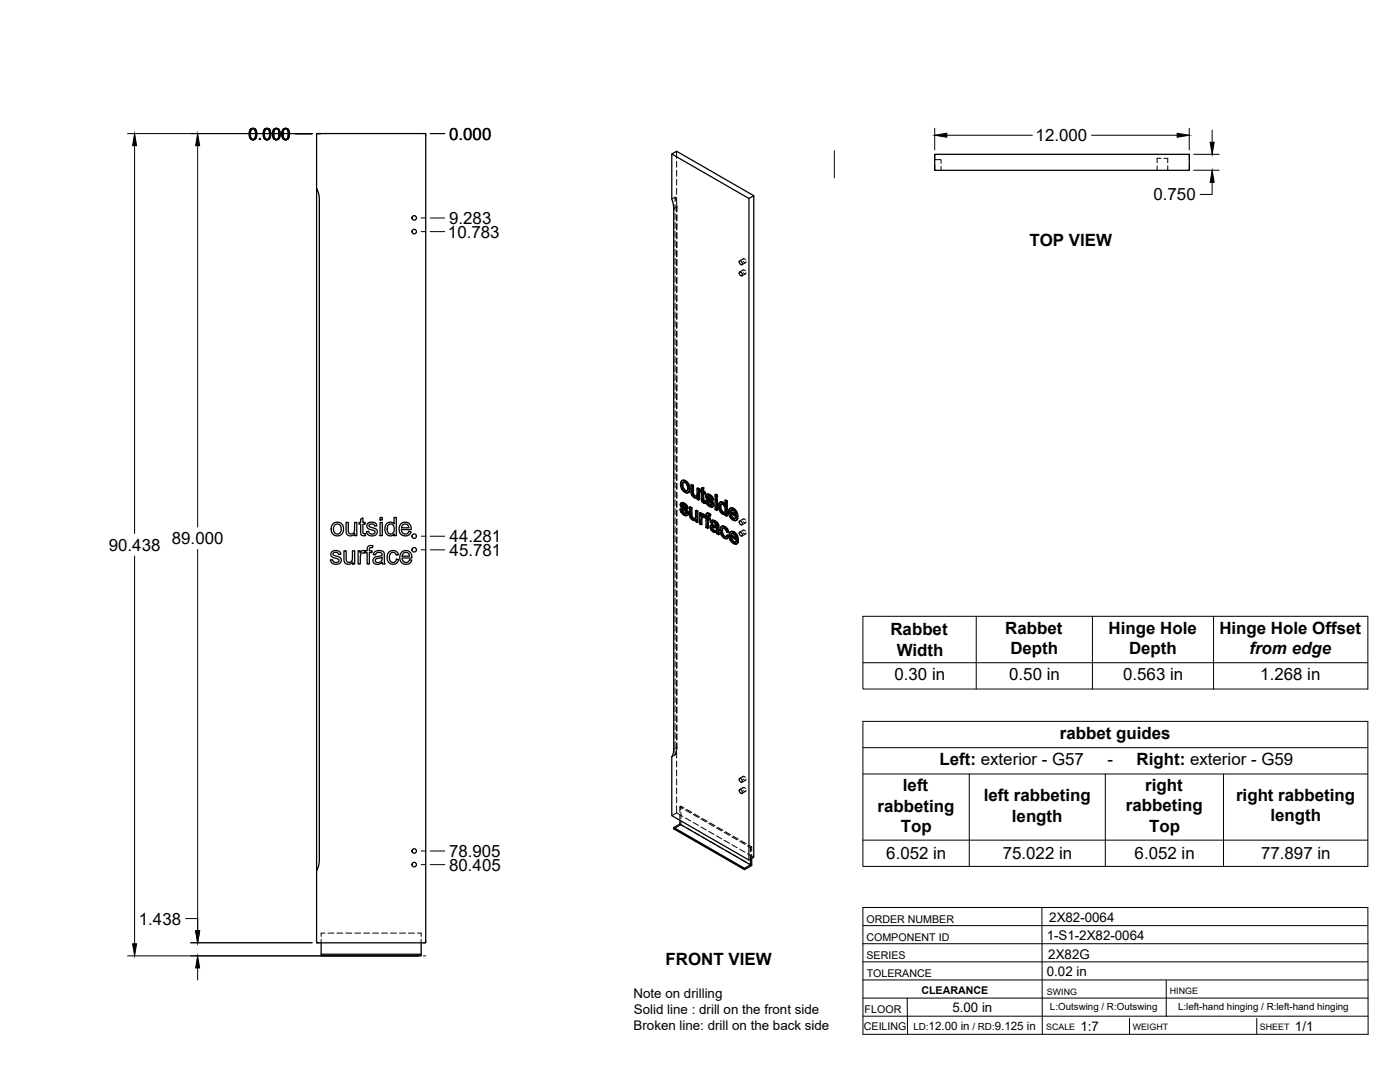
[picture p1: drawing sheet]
<svg xmlns="http://www.w3.org/2000/svg" width="559mm" height="432mm" viewBox="0 0 559 432" stroke-linecap="round" stroke-linejoin="round" font-family="sans-serif">
<!-- layer: Visible -->
<g fill="none" stroke="#000" stroke-width=".51">
<path d="M126.4 75.2l.7 1.6 .4 2.6v264l-.4 2.5-.7 1.6v-294.2h43.5v323h-43.5v-28.8M268.1 61.5l30.8 17.7v264l-30.8-17.7v-23.5l.6-1.3 .2-1.6v-215.9l-.8-3.8v-17.9l2-1.1 30.8 17.7M298.9 79.2l2-1.1v264l-2 1.1M373.1 61.6h101.6v6.4h-101.6zM295.2 108.5a.93 .93 0 0 1 1 .6 .93 .93 0 0 1-.3 1l-.8-.8zM295.2 104.1a.93 .93 0 0 1 1 .5 .93 .93 0 0 1-.3 1.1l-.8-.9zM272.2 191.8l.6-.2 .9 .2zM272.2 191.8l-.4 .5-.2 1 .5 1.9 1.5 1.4 .7 .1 .6-.3M272.3 193.6l.3 1.4M272.6 195l.3-.1 .8 .8-.4 .2zM272.8 192.5l-.2 .9M272.9 194.9l-.3-1.5-.3 .2v-.3l.2-.7 .5-.1 .9 .6 .5 1.3-.2 1.4-.9 .1"/>
<path d="M273.3 192l1.1 1a1.88 1.88 0 0 1 1 2M273.7 195.7l.5 .2M273.7 191.8l1.2 1.3M274.6 193.3l.5 1.9 .3-.2-.2 1.2M275.1 195.2l-.2 1.2 .3-.2-.6 .5M275.8 193.5l.7 .4 .3-.2v3.2M276.5 193.9v3.1l.3-.1 .3 .6M276.5 197.1l.2 .6 .4-.2 .4 .4M276.7 197.7l.5 .4h.9M276.8 193.7l-.7-.4-.3 .2v3.1l.3 1.1 .8 .8a.97 .97 0 0 0 1.4 .1v.6l.5 .4M277.2 198.1l.5 .1M278 198.1l-.3 .1"/>
<path d="M278.2 194.9l.6 .4 .4-.2v4.3l-.4 .2v-4.3M278.3 198.6l-.3 .2M279.2 195.1l-.7-.4-.3 .2v2.7l-.5 .6M279.9 195.5l-.4 .1v.6l.4 .3 .1 3.3 .9 1h.7l-.1-.7h-.6M279.9 194.8l1-.2v1.5M280.6 194.8v1.5l.3-.2 .6 .3M280.6 196.3l.6 .3 .3-.2v.6l-.3 .2v-.6M280.6 199.7l.6 .2M280.7 200l.8 .1M280.9 194.6l-1 .2v1.1l-.4-.3M280.9 197v2.6M281.2 197.2l-.6-.4v2.8l.4 .2"/>
<path d="M281.6 199.8l.6 .3M282.1 197.3l.7-.1 .6 .2M282.3 198.3l.6 .4M282.4 198.6l.2 .3 .3-.2 1.5 1.4M282.4 197.1l-.5 .3M282.5 197.4h.9l.7 .6M282.5 199.9l-.9-.1 .8 1.7 1.1 .8 1-.1M282.6 198.9l1.5 1.4 .3-.2 .4 .6M282.6 198v.1M282.7 198.4l-.4-.3 1 .3 .6 1 .6 .2M282.8 197.2l-.9 .2-.2 .9 .4 .9 1.8 1.8-.1 .7M283 197.6l.8 .6 .3-.2 .5 .6"/>
<path d="M283.8 198.2l.5 .6 .3-.2 .2 .9-.3 .1-.2-.8M285.4 199l.3-.1 .7 .3-.4 .2zM285.4 197.4l.3-.2 .7 .4-.4 .2zM285.4 199v4.3l.6 .4M285.4 197.4v.8l.6 .4M286.4 199.2v4.3l-.4 .2v-4.3M286.4 197.6v.8l-.4 .2v-.8M289.4 199.7l.6 .3 .3-.1v5.9l-.3 .2v-6M290.3 199.9l-.6-.4-.3 .2v2.1l-.5-.7M133 209l1.4-.6 1.8 .5 .8 1.3-.1 2.1-1 1.3-1.9 .2-1.1-.6-.7-1.8a2.86 2.86 0 0 1 .8-2.4zM133.5 209.6l1.3-.5 1.2 .9 .1 1.8-.8 1.2h-1.3l-.6-.6-.3-1.7zM137.3 219.8h.9v3.8a1.33 1.33 0 0 0 1.7 .7 1.33 1.33 0 0 0 .8-1.7v-2.8h.9v5.3h-.8v-.8a1.87 1.87 0 0 1-2.3 .9 1.87 1.87 0 0 1-1.2-2.1z"/>
<path d="M138.1 208.5h.9l.1 3.8a1.32 1.32 0 0 0 1.7 .7 1.32 1.32 0 0 0 .7-1.7v-2.8h.9v5.3h-.8v-.8a1.87 1.87 0 0 1-2.2 .8 1.87 1.87 0 0 1-1.3-2zM142.9 219.8h.8v.8a1.27 1.27 0 0 1 2.1-.6l.7-.2 .1-.9a1.5 1.5 0 0 1 2.2-1.1l-.1 .8a.82 .82 0 0 0-.9-.1 .82 .82 0 0 0-.4 .8v.5h1.1v.7h-1.1v4.6h-.9v-4.6h-.7v-.4l-.3 .7-.9-.2-.5 .5-.3 4h-.9zM144 207.2l.8-.5v1.8h1v.7h-1v3.3l.3 .4 .7 .1 .1 .7h-1.3l-.5-.4-.1-4.1h-.7v-.7h.7zM146.7 209l1.4-.6a1.81 1.81 0 0 1 2.3 1.4l-.8 .2a1.19 1.19 0 0 0-1.2-.9 1.19 1.19 0 0 0-1.1 .8l.5 .5 2 .6a1.64 1.64 0 0 1 .6 2.1 1.64 1.64 0 0 1-2.1 .8l-1.4-.5-.6-1.2 .9-.2 .2 .7 .6 .4 1.4-.2a.83 .83 0 0 0 .2-1.1 .83 .83 0 0 0-1.1-.3l-1-.3a1.38 1.38 0 0 1-.8-2.2zM151.7 208.5h.9v5.3h-.9zM151.7 206.5h.9v1h-.9zM154.2 209.1l1.2-.7a1.81 1.81 0 0 1 1.9 .7v-2.6h.9v7.3h-.8v-.7a2.16 2.16 0 0 1-2.7 .5 2.16 2.16 0 0 1-1.1-2.5zM154.9 209.6l.5-.4 .8-.1 1 .9 .1 1.8-.8 1.2h-1l-.8-.8-.2-1.5zM160 209.1l1-.6h1.5l1 .6 .6 1.2v1h-3.9l.3 1.1 .7 .6a1.44 1.44 0 0 0 2-.9l.9 .1-.4 .8-1.1 .8h-1.6l-1-.6-.5-.8-.2-1.2 .1-1.1zM160.7 209.5l.6-.3h1.1l.5 .5 .3 .9h-2.9zM271.4 203.2l.6 .3M271.9 200.7l.7-.1 .6 .2"/>
<path d="M272 203.5l.4-.2 .2 .9-.3 .1zM272.1 201.7l.1 .3 .3-.2 .3 .3M272.2 202l.2 .3 .4-.2 1.4 1.4M272.2 200.6l-.4 .2M272.3 204.3l.7 .6h.8M272.3 200.8h.9l.8 .6M272.4 203.3l-1-.1 .7 1.6 1.3 .9 .9-.1M272.4 202.3l1.5 1.4 .3-.2 .5 .7M272.5 201.4l-.1 .1M272.5 201.8l-.3-.3 1 .3 .5 1 .6 .3M272.6 204.2l.7 .6M272.6 200.6l-.9 .3-.2 .7 .4 .9 1.9 1.9-.2 .7"/>
<path d="M272.9 201l.7 .6 .4-.2 .4 .7M273 204.9l.6 .2M273.6 201.6l.5 .6 .3-.1 .3 .8-.4 .2-.2-.9M273.7 205.1h-.1M273.9 203.7l.4 .6 .4-.1 .1 .7M274.3 204.3l.2 .7 .3-.1-.2 .5M274.5 205l-.2 .6 .3-.2-.5 .4M275.2 202.4l.6 .4 .4-.2v3.2M275.8 202.8l.1 3.2 .3-.2 .3 .6M275.9 206l.2 .6 .4-.2 .4 .4M276.1 206.6l.5 .4h.9l-.3 .2M276.2 202.6l-.7-.4-.3 .2v3.1l.3 1.1 .8 .8a.95 .95 0 0 0 1.4 .1"/>
<path d="M276.6 207l.6 .2M277.6 203.8l.6 .4 .4-.2v4.3l-.4 .2v-4.3M277.7 207.5v.7l.5 .3M277.7 207.5l-.2 .2M278.6 204l-.7-.4-.3 .2v2.8l-.4 .6M279.2 204.7l.6 .4 .3-.2v.5l.4-.2M279.8 205.1v.6l.7-.5 .4 .1M280 206.4l.2 2.8-.4 .2v-2.2M280.1 204.9l-.6-.3-.3 .1v4.3l.6 .4M280.2 205.3h.7l.6 .4M280.3 206.1v.1M280.6 205.4l.6 .5"/>
<path d="M281 206.6l-.8-.5-.2 .3 .3-.2-.1 .8M281.2 206.4l.6 .4v3.7l.6 .4M281.2 206.4v-.3l-.2 .5M281.2 200.3l.1 .7M281.2 206.5l-.2 .1M282.2 204.9h.9l.6 .4M282.2 200.1l.3-.2 .3 .8-.3 .2zM282.4 206.6l.7 .4 .3-.2v.6l-.3 .1v-.5M282.5 204.7l-.5 .2M282.5 200.9l.6 .6h.9M282.7 207.3v3.4l-.3 .2v-3.8l.7 .4M282.7 205.7v.7"/>
<path d="M282.8 205.1l.6 .4 .3-.2-.4 .8 .1-.6M282.8 200.7l.7 .7M283.1 204.9l-.6-.2-.5 .2-.2 1.3-.6-.3 .6-.1M283.1 201.5l.7 .2M283.3 206.1a.46 .46 0 0 0-.5-.5 .46 .46 0 0 0-.4 .6v.4l.3-.2 .7 .4M283.8 209.6l.8-.2 1.4 .5M283.8 201.7h.1M284.1 210.7l.1 .6 .4-.2 .5 .5M284.1 200.3l.4 .6 .3-.2 .2 .8M284.1 210.4v.3l.3-.2 .2 .6M284.2 209.4l-.5 .2M284.2 211.3l.6 .5h1h-1"/>
<path d="M284.3 210.3l-.2 .1M284.3 207.7l.9 .4 .3-.2 .8 .6M284.4 210.3l.8 .3a.71 .71 0 0 1 .8 .6 .71 .71 0 0 1-.5 .8M284.4 210.3l-.3 .1M284.4 210.3v.2M284.5 200.9l.1 .7 .4-.1-.2 .5M284.5 208.4l-.4 .5 .6-.5 1.2 1a.43 .43 0 0 1 .1 .6 .43 .43 0 0 1-.7 0l-1-.4M284.6 209.4l-1 .3-.2 1.1 .7 1.1 1.1 .6a.62 .62 0 0 1 1 .5l.6 .4M284.6 201.6l-.1 .6 .3-.2-.5 .4M284.6 207.6l-.8 .2M285.2 208.1l.7 .5 .4-.1 .4 .5M285.5 207.9l-.9-.3-.8 .3-.3 .5 .6 .5"/>
<path d="M285.9 208.6l.5 .6 .3-.2 .2 .7M286.4 209.2l.2 .6 .3-.1 .1 2.9M286.6 209.8v2.9l.4-.1 .1 .6-.3 .2-.1-.6M287.4 202.4l.3 1.4M287.5 200.4h1.1l.7 .6M287.7 201.3h.7l.7 .8 .3 1.1-.3 1.4M287.7 201.3l-.3 1.1 .3-.2 .3 1.4M287.7 203.8l.3-.2 .8 .8-.4 .2zM287.8 201.2l-.1 .1M287.8 200.3l-.5 .2M288 201.1l-.3 1.1M288.1 212v.1a1.2 1.2 0 0 0 .8 1.4l.5 .5"/>
<path d="M288.2 210.1l.9 .2 .3-.2 1 1M288.3 213.4l.8 .8h.8M288.3 200.6l.6 .5h.5M288.4 204.6h.7M288.5 209.9l-.6 .3M288.6 210.8l-.2 1M288.6 200.4l-.7-.2-.8 .5-.3 .8 .1 1.4 1 1.9 .9 .5 .6-.2v.5l.6 .4M288.8 204.4l.4 .1M289.1 210.3l.8 .6a1.43 1.43 0 0 1 1 1.5l-.3 .1-.5-1.3M289.4 210.1l-.9-.2-.7 .3-.3 .7-.1 1.4 1.1 2.1 .9 .5 .7 .1M289.4 205.1l-.2 .2M290 213.7l.6 .4"/>
<path d="M290.6 212.5l-.6-.2-.7-1.3-.9-.2-.3 1.2 .3-.2 .2 1.4M290.6 214.1l.4-.1-.3 .6-.6 .4zM291 214l-.7-.5-.6 .8-.6-.1M291.3 202.9h.9a2.01 2.01 0 0 1 1.8 1.2M291.4 212.3l.9-.1a1.99 1.99 0 0 1 1.9 1.3M291.5 204.3l2 1.2-.3-1.1-.9-.9-.6 .1-.2 .7 .3-.2 1.7 1M291.7 213.6l2 1.2-.4-1.3-.9-.6h-.4l-.3 .7 .3-.2 1.7 1M291.8 206.1l.7 .8h.9M291.8 205l.3 .9M292 203.5l-.2 .6M292 214.4l.3 .9M292 215.5l.7 .8h.9"/>
<path d="M292.2 212.9l-.2 .5M292.5 203l1.2 1.3 .3-.2 .5 2M292.5 206.9l.6 .2M292.7 212.4l1 1a1.97 1.97 0 0 1 1 2M292.7 216.3l.6 .2M292.8 202.8l-.8-.2-1.1 .7-.1 1 .2 1.4 .7 1.1 1.3 1h.7l.8-.9M293 212.2l-.8-.2-.9 .5-.3 1.2 .2 1.3 .8 1.3 1.2 .8h.8l.7-.8M293.3 207l-.2 .1M293.5 216.4l-.2 .1M293.5 206.6l.7 .5M293.7 204.3l.5 1.9 .3-.1-.3 .1M293.7 216l.7 .5"/>
<path d="M293.9 213.7l.5 1.9 .3-.2-.3 .2M294.2 206.4l-2.8-1.6 .4 1.3 .3-.2 .8 .9M294.4 215.8l-2.8-1.6 .4 1.3 .3-.2 .8 .8M294.5 206.9l-.7 .8M294.5 206.9l-.6-.5-.8 .7M294.7 216.3l-.7 .8M294.7 216.3l-.7-.5-.7 .7M295.2 207.9a.93 .93 0 0 1 1 .6 .93 .93 0 0 1-.3 1l-.8-.9zM295.2 212.4a.93 .93 0 0 1 1 .5 .93 .93 0 0 1-.3 1.1l-.8-.9zM132.5 220.2l1.3-.5a1.81 1.81 0 0 1 2.3 1.5l-.9 .1a1.19 1.19 0 0 0-1.1-.9 1.19 1.19 0 0 0-1.2 .8l3.1 1.5a1.91 1.91 0 0 1-.5 2.2 1.91 1.91 0 0 1-2.3 .2l-1-.7-.3-.9 .9-.1 .2 .6 .6 .4 1.4-.2a.75 .75 0 0 0 .3-.9 .75 .75 0 0 0-.9-.4l-1.3-.4a1.36 1.36 0 0 1-1-.9 1.36 1.36 0 0 1 .4-1.4zM149.4 220.4l1.7-.7 1.3 .1 .7 .5 .6 4.8h-.9l-.2-.7-1.2 .7h-1.3l-.8-.3-.4-.7a1.76 1.76 0 0 1 2-2l.6-.1a.78 .78 0 0 0 1-.8 .78 .78 0 0 0-1-.7l-1.2 .2-.4 .7-.9-.1zM150 223.2l2.5-.8a1.61 1.61 0 0 1-.7 1.8 1.61 1.61 0 0 1-1.9-.1z"/>
<path d="M155.2 220.4l1.1-.6 1.5 .1 .9 .6 .3 .9-.9 .1a1.43 1.43 0 0 0-1.8-.9 1.43 1.43 0 0 0-.9 1.8l.2 1.1 .7 .8h1.2l.7-1.1 .9 .1-.5 1.1a2.48 2.48 0 0 1-3.2 .3 2.48 2.48 0 0 1-.8-3.2zM160.3 220.4l1-.6h1.4l1 .6 .6 1 .1 1.3h-3.9l.3 1 .7 .7a1.45 1.45 0 0 0 1.9-1l1 .1-.5 1-.9 .5-1.8 .1-1-.6-.5-.8-.1-1.2 .1-1.2zM161 220.9l.6-.4 1 .1 .7 .6 .2 .8h-3zM295.2 310.6a.93 .93 0 0 1 1 .6 .93 .93 0 0 1-.3 1l-.8-.8zM295.2 315.1a.93 .93 0 0 1 1 .5 .93 .93 0 0 1-.3 1.1l-.8-.9zM271.4 327.4v1.5l-2.5 1.4v.5l28.3 16.2v-.5l-28.3-16.2M271.4 328.9l28.2 16.2-2.4 1.4M299.6 342.9v2.2M300 342.6v2.8l-2.8 1.6M128.2 376.3v5.2h39.9v-.7h-39.9M168.1 376.3v4.5"/>
<circle cx="165.3" cy="87" r=".9"/>
<circle cx="165.3" cy="92.4" r=".9"/>
<circle cx="165.3" cy="219.4" r=".9"/>
<circle cx="165.3" cy="214" r=".9"/>
<circle cx="165.3" cy="339.6" r=".9"/>
<circle cx="165.3" cy="345" r=".9"/>
</g>
<!-- layer: Hidden -->
<g fill="none" stroke="#000" stroke-width=".4">
<path d="M268.1 79.4l1.3-.7 .4 1.3M269.4 78.7v1.7M270.1 60.4v2.8M270.1 64.4v2.4M270.1 68v2.3M270.1 71.5v2.4M270.1 75.1v2.4M270.1 78.7v2.3M373.1 63.7h2.5v1.5M375.6 66.4v1.6M461.9 66.2v1.8M463.4 63.2h-1.5v1.8"/>
<path d="M464.6 63.2h1.5v1.8M466.1 66.2v1.8M269.4 81.6v2.4M269.4 85.2v2.4M269.4 88.8v2.3M269.4 92.3v2.4M269.4 95.9v2.4M269.4 99.5v2.4M270.1 82.3v2.3M270.1 85.8v2.4M270.1 89.4v2.4M270.1 93v2.3"/>
<path d="M270.1 96.5v2.4M270.1 81.2l.1 3.3M270.2 85.6v2.4M270.2 89.2v2.4M270.2 92.8v2.4M270.2 96.4v2.3M270.2 99.9v2.4M269.4 103.1v2.3M269.4 106.6v2.4M269.4 110.2v2.4M269.4 113.8v2.3M269.4 117.3v2.4"/>
<path d="M270.1 100.1v2.4M270.1 103.7v2.4M270.1 107.3v2.3M270.1 110.8v2.4M270.1 114.4v2.4M270.1 118v2.4M270.2 103.5v2.4M270.2 107.1v2.4M270.2 110.6v2.4M270.2 114.2v2.4M270.2 117.8v2.4M296.5 108.1l.4-.4 .6 .4"/>
<path d="M296.5 103.7l.4-.5 .6 .5M296.7 107.7l-1.5 .8M296.7 103.3l-1.5 .8M296.7 108.8l.8 .5 .3-.4M296.7 104.4l.6 .5 .5-.5M297.6 109.3l-1.5 .8M297.6 104.8l-1.5 .9M269.4 120.9v2.4M269.4 124.5v2.4M269.4 128.1v2.3M269.4 131.6v2.4M269.4 135.2v2.4"/>
<path d="M269.4 138.8v2.4M270.1 121.5v2.4M270.1 125.1v2.4M270.1 128.7v2.4M270.1 132.2v2.4M270.1 135.8v2.4M270.1 139.4v2.4M270.2 121.3v2.4M270.2 124.9v2.4M270.2 128.5v2.4M270.2 132.1v2.4M270.2 135.6v2.4"/>
<path d="M270.2 139.2v2.4M269.4 142.3v2.4M269.4 145.9v2.4M269.4 149.5v2.4M269.4 153.1v2.3M269.4 156.6v2.4M270.1 143v2.4M270.1 146.5v2.4M270.1 150.1v2.4M270.1 153.7v2.4M270.1 157.3v2.3M270.2 142.8v2.4"/>
<path d="M270.2 146.4v2.3M270.2 149.9v2.4M270.2 153.5v2.4M270.2 157.1v2.3M269.4 160.2v2.4M269.4 163.8v2.4M269.4 167.3v2.4M269.4 170.9v2.4M269.4 174.5v2.4M269.4 178.1v2.3M270.1 160.8v2.4M270.1 164.4v2.4"/>
<path d="M270.1 168v2.3M270.1 171.6v2.3M270.1 175.1v2.4M270.1 178.7v2.4M270.2 160.7v2.3M270.2 164.2v2.4M270.2 167.8v2.4M270.2 171.4v2.4M270.2 174.9v2.4M270.2 178.5v2.4M269.4 181.6v2.4M269.4 185.2v2.4"/>
<path d="M269.4 188.8v2.4M269.4 192.4v2.3M269.4 195.9v2.4M269.4 199.5v2.4M270.1 182.3v2.3M270.1 185.8v2.4M270.1 189.4v2.4M270.1 193v2.4M270.1 196.6v2.3M270.2 182.1v2.4M270.2 185.7v2.3M270.2 189.2v2.4"/>
<path d="M270.2 192.8v2.4M270.2 196.4v2.4M270.2 199.9v2.4M271.9 193.1l.5 1.9-.3 .2M272.4 195l1.3 1.3-.4 .2M272.5 191.6l-.9 1.7M272.8 192.5l-.2 .1M272.9 192.4h.8l-.4 .2M273.7 192.4l.7 .9-.3 .2M273.7 196.3l.9 .3-.3 .1M274.4 193.3l.4 1-.4 .6M274.5 195.7l-.3 .2"/>
<path d="M274.8 194.7l-.2 .8-.5 .4M274.9 196.5l-.3 .1M276.1 193.3l.1 3.4-.3 .2M276.2 196.7l.2 .7-.3 .1M276.4 197.4l.4 .6-.3 .1M276.8 198l.6 .5-.3 .1M277.4 198.5l.7 .2 .5-.3-.3 .2M278 198.1h.1M278.1 198.1h.1M278.3 198l-.4 .2M278.4 198.6h-.1M278.4 197.8l-.3 .3"/>
<path d="M278.5 194.7v2.7l-.4 .6M278.6 198.4v.7l-.3 .1M278.6 199.1l.6 .3M279.8 196l.5 .3-.4 .2M279.8 195.4v.6l-.3 .2M279.9 195.5l.4 .2M280.3 196.3v3.3l-.3 .2M280.3 194.6v1.1l-.4 .2M280.3 199.6l.3 .5-.3 .2M280.6 196.8l.3-.2v.4M280.9 196.6l.6 .4M281.9 199.7l.5 1.3-.4 .1"/>
<path d="M282 197.8l.1 .7-.3 .2M282.1 197.4l-.4 .6M282.1 198.5l.4 .6-.3 .2M282.3 197.2l-.5 .4M282.5 198l.3-.2-.2 .2M282.5 199.1l1.6 1.6-.3 .2M282.7 197.9l-.3 .1M282.8 197.8l.6 .2-.3 .2M283.4 198l.6 .5-.3 .2M284 198.5l.2 .7-.3 .2M284.2 199.2l.6 .3M285.7 197.2v.9l-.3 .1"/>
<path d="M285.7 198.9v1.5M285.7 198.1l.7 .3M289.7 199.5v2.1l-.3 .2M269.4 203.1v2.3M269.4 206.7v2.3M269.4 210.2v2.4M269.4 213.8v2.4M269.4 217.4v2.3M270.1 200.1v2.4M270.1 203.7v2.4M270.1 207.3v2.4M270.1 210.8v2.4"/>
<path d="M270.1 214.4v2.4M270.1 218v2.4M270.2 203.5v2.4M270.2 207.1v2.4M270.2 210.7v2.3M270.2 214.2v2.4M270.2 217.8v2.4M271.7 203.1l.5 1.3-.3 .2M271.8 201.3l.2 .6-.3 .2M271.9 200.8l-.4 .6M272 201.9l.4 .6-.3 .2M272.1 200.6l-.5 .4"/>
<path d="M272.2 204.4l1.1 1-.3 .1M272.3 201.4l.3-.2-.1 .2M272.4 202.5l1.6 1.6-.3 .2M272.6 201.3l-.4 .1M272.6 201.2l.6 .2-.3 .2M273.2 201.4l.6 .6-.3 .1M273.3 205.4l.8 .2-.3 .2M273.8 204.9h.2M273.8 202l.2 .6-.3 .2M274 204.1l.2 .5-.4 .1M274 204.9l-.3 .2 .3-.2M274 202.6l.7 .3"/>
<path d="M274.2 204.6l-.2 .3M274.5 205.6h-.4M275.5 202.2l.1 3.4-.3 .2M275.6 205.6l.2 .7-.3 .2M275.8 206.3l.4 .6-.3 .2M276.2 206.9l.6 .5-.3 .2M276.8 207.4l.7 .2 .5-.3-.2 .2M277.7 206.9l-.4 .2M277.8 206.7l-.3 .3M277.9 203.6v2.8l-.4 .5M278 207.3v.7l-.3 .2M278 208l.6 .3"/>
<path d="M279.5 207.3v1.6l-.3 .1M279.5 208.9l.7 .3M279.5 204.6v1.5M280.1 205.4v.1M280.3 206.1l.2-.2-.3 .2M280.4 205.2l-.6 .5M280.4 206l-.3 .1M280.5 205.9l.4 .1-.3 .2M280.6 200.1l.5 .5-.3 .1M280.9 206l.4 .4M281.1 200.6l.5 .2M281.2 206.1l.3-.2-.2 .5"/>
<path d="M281.5 205.7v.1M281.5 206.3l.6 .3-.3 .2M281.5 205.9l-.2 .5M281.5 205.7l-.3 .3M281.8 205.8l.3 .2M282.1 209v1.3l-.3 .2M282.1 210.3l.6 .4M282.1 206.6v1.3M282.2 205l-.1 1-.3 .2M282.3 204.7l-.5 .4M282.4 201l1.1 1-.4 .1M282.4 207.1l.3-.2v.4"/>
<path d="M282.5 205.7l.3-.2-.1 .2M282.7 206.9l.7 .5M282.8 205.5l.4 .1-.3 .2M283.2 205.6l.4 .3M283.5 202l.8 .2-.4 .2M283.7 210.1l.3 1.1-.3 .2M283.8 208.2l.6 .5M283.8 209.6l-.4 .7M284 201.5h.1M284 209.4l-.5 .4M284 211.2l1 .9-.3 .2M284.1 207.7l-.6 .7"/>
<path d="M284.1 201.5l-.3 .2M284.1 200.7l.2 .5-.3 .1M284.2 207.6l-.4 .3M284.3 201.2l-.2 .3M284.4 208.4l.4-.2-.3 .2M284.5 210.2l.2-.1zM284.5 210.2l-.2 .1M284.5 210.1l-.3 .2M284.6 202.2h-.3M284.7 210.1l1.6 .5-.3 .2M284.8 208.2l.6 .2-.3 .2M285 212.1l.7 .2-.4 .2"/>
<path d="M285.4 208.4l.7 .7-.3 .2M285.7 212.3l.6-.1-.3 .2M285.7 201.6v1.6l-.3 .1M285.7 203.2l.7 .3M286 209.9l.3 .1M286 211.7l-.3 .2M286.1 209.1l.2 .7-.3 .2M286.2 211.5l-.4 .3M286.3 210.6l-.1 .9-.3 .2M286.3 209.8l-.3 .4M286.3 212.2l.2 .7-.3 .1M286.5 212.9l.6 .3"/>
<path d="M287.1 201.8l.2 1.3-.3 .2M287.3 200.7l-.2 1.1-.3 .2M287.3 203.1l.6 1.1-.4 .2M287.6 200.3l-.6 .6M287.7 211.4l.5 1.9-.3 .2M287.9 204.2l.8 .8-.3 .1M287.9 210.3l-.2 1.1-.3 .2M288 201.1h.7l-.3 .2M288 201.1l-.2 .1M288 201.1h.1M288.1 201l-.4 .2M288.2 213.3l1.2 1.3-.3 .2"/>
<path d="M288.2 210l-.6 .5M288.6 210.8l-.2 .1M288.7 210.7l.7 .1-.3 .1M288.7 205l.6 .1 .4-.2-.3 .2M288.7 201.1l.7 .8-.3 .2M289.4 201.1l.3 .5M289.4 214.6l1 .2M289.4 210.8l.6 .5-.3 .2M289.4 201.9l.3 1.5-.3 .2M289.5 205.1h-.1M289.7 203.4l-.1 .7-.4 .4 .3-.1M289.7 204.9v.6l-.3 .1"/>
<path d="M289.7 205.5l.6 .3M290 211.3l.3 .8-.3 .2M290 214.1l-.1 .1M290.3 212.1l.6 .3M290.3 213.5l-.6 .8M291.1 204.1l.5 1.9-.3 .2M291.3 213.5l.5 1.9-.4 .2M291.4 204.8l.3-.1 .1 .3M291.6 206l1.3 1.4-.4 .1M291.6 202.7l-.8 1.6M291.6 214.2l.3-.2 .1 .4M291.7 204.7l2.8 1.5"/>
<path d="M291.8 215.4l1.3 1.3-.4 .2M291.8 212.1l-.5 1.4-.3 .2M291.9 214l2.8 1.6M292 203.5l-.2 .1M292.1 203.4l.7 .1-.3 .1M292.2 212.9h-.2M292.3 212.7l.7 .1-.3 .2M292.8 203.5l.8 .8-.3 .2M292.9 207.4l1 .2-.3 .2M293 212.8l.8 .9-.3 .2M293.1 216.7l1 .3-.3 .2M293.5 206.9h-.1"/>
<path d="M293.5 206.9l-.2 .1M293.5 205.1l.4 .2M293.5 206.8l-.3 .2M293.6 204.3l.3 1-.4 .2M293.6 216.3h.1M293.6 216.3l-.1 .1M293.7 214.4l.3 .3M293.8 216.2l-.4 .2M293.8 213.7l.2 1-.3 .1M293.9 206.4l-.4 .5M294 215.8l-.4 .5M294.1 207.5l-.2 .1"/>
<path d="M294.3 216.9l-.2 .1M296.5 207.5l.5-.4 .5 .4M296.5 211.9l.4-.4 .6 .5M296.7 207.1l-1.5 .8M296.7 211.5l-1.5 .9M296.7 208.2l.8 .5 .3-.5M296.7 212.7l.6 .4 .5-.4M297.6 208.7l-1.5 .8M297.6 213.1l-1.5 .8M269.4 220.9v2.4M269.4 224.5v2.4M269.4 228.1v2.4"/>
<path d="M269.4 231.6v2.4M269.4 235.2v2.4M269.4 238.8v2.4M270.1 221.6v2.3M270.1 225.1v2.4M270.1 228.7v2.4M270.1 232.3v2.4M270.1 235.8v2.4M270.1 239.4v2.4M270.2 221.4v2.4M270.2 224.9v2.4M270.2 228.5v2.4"/>
<path d="M270.2 232.1v2.4M270.2 235.7v2.3M270.2 239.2v2.4M269.4 242.4v2.4M269.4 245.9v2.4M269.4 249.5v2.4M269.4 253.1v2.4M269.4 256.6v2.4M270.1 243v2.4M270.1 246.6v2.3M270.1 250.1v2.4M270.1 253.7v2.4"/>
<path d="M270.1 257.3v2.4M270.2 242.8v2.4M270.2 246.4v2.4M270.2 250v2.3M270.2 253.5v2.4M270.2 257.1v2.4M269.4 260.2v2.4M269.4 263.8v2.4M269.4 267.4v2.3M269.4 270.9v2.4M269.4 274.5v2.4M269.4 278.1v2.4"/>
<path d="M270.1 260.9v2.3M270.1 264.4v2.4M270.1 268v2.4M270.1 271.6v2.3M270.1 275.1v2.4M270.1 278.7v2.4M270.2 260.7v2.3M270.2 264.2v2.4M270.2 267.8v2.4M270.2 271.4v2.4M270.2 275v2.3M270.2 278.5v2.4"/>
<path d="M269.4 281.7v2.3M269.4 285.2v2.4M269.4 288.8v2.4M269.4 292.4v2.3M269.4 296v2.3M269.4 299.5v1.8M270.1 282.3v2.4M270.1 285.9v2.3M270.1 289.4v2.4M270.1 293v2.4M270.1 296.6v2.4M270.2 296.4l-.1 3-.7 1.9"/>
<path d="M270.2 282.1v2.4M270.2 285.7v2.4M270.2 289.2v2.4M270.2 292.8v2.4M269.4 301.3l-1.3 .7M270.1 300.1v2.4M270.1 303.7v2.4M270.1 307.3v2.4M270.1 310.9v2.3M270.1 314.4v2.4M270.1 318v2.4M296.5 310.2l.4-.4 .6 .4"/>
<path d="M296.5 314.7l.4-.5 .6 .5M296.7 309.8l-1.5 .8M296.7 314.3l-1.5 .8M296.7 310.9l.8 .5 .3-.4M296.7 315.4l.8 .5 .3-.5M297.6 311.4l-1.5 .8M297.6 315.8l-1.5 .9M270.1 321.6v2.8M270.1 324.4l-2 1.1M270.1 324.4l2.5 1.4M271.4 325.3v2.1M271.4 322l1.2 .7"/>
<path d="M271.8 323v-1.3l-.4 .3v2.1M271.8 329.1l-2.9 1.7M271.8 324.2v2.4M271.8 327.8v1.3M271.8 321.7l1.2 .7M271.8 329.1l1.2 .7M273.6 323.3l2.1 1.2M273.6 326.4l2.1 1.2M274 323l2.1 1.2M274 330.4l2.1 1.2M276.7 325.1l2.1 1.2M276.7 328.2l2.1 1.2"/>
<path d="M277.2 324.8l2 1.2M277.2 332.2l2 1.2M279.8 326.9l2.1 1.1M279.8 330l2.1 1.2M280.2 326.6l2.1 1.2M280.2 334l2.1 1.2M282.9 328.6l2 1.2M282.9 331.8l2 1.2M283.3 328.4l2.1 1.1M283.3 335.8l2.1 1.2M286 330.4l2 1.2M286 333.6l2 1.2"/>
<path d="M286.4 330.2l2.1 1.1M286.4 337.6l2.1 1.2M289.1 332.2l2 1.2M289.1 335.3l2 1.2M289.5 331.9l2.1 1.2M289.5 339.3l2.1 1.2M292.2 334l2 1.2M292.2 337.1l2 1.2M292.6 333.7l2.1 1.2M295.3 335.8l2 1.2M295.3 338.9l2 1.2M295.7 335.5l2.1 1.2"/>
<path d="M298.4 337.5l1.2 .7 .4-.2M298.8 337.3l1.2 .7M299.6 338.2v1.8M300 338v1.7M292.6 341.1l2.1 1.2M295.7 342.9l2.1 1.2M298.4 340.7l2.5 1.4M298.8 344.7l1.2 .7M299.6 341.1v1.8M300 340.9v1.7M128.2 374.9v1.4M129.7 372.4h-1.5v1.3"/>
<path d="M130.9 372.4h2.4M134.5 372.4h2.3M138 372.4h2.4M141.6 372.4h2.4M145.2 372.4h2.4M148.7 372.4h2.4M152.3 372.4h2.4M155.9 372.4h2.4M159.5 372.4h2.3M163 372.4h2.4M166.6 372.4h1.5v1.3M168.1 374.9v1.4"/>
</g>
<!-- layer: Reference -->
<g fill="none" stroke="#000" stroke-width=".4">
<path d="M126.4 53.3h1.8M127.3 53.3h-.9h1.8h-1.8v.9M168.1 53.3h1.8M169 53.3h.9v.9M373.1 61.6v2.1M373.1 65.8v2.2M474.7 61.6v2.1M474.7 65.8v2.2M168.1 87h1.8M168.1 92.4h1.8M168.1 214h1.8M168.1 219.4h1.8"/>
<path d="M168.1 339.6h1.8M168.1 345.1h1.8M126.4 375.3v1h.9M169.9 375.3v1h-.9M169 381.5h.9"/>
</g>
<!-- layer: Hidden Narrow -->
<path d="M270.2 82.5l-1.3 .7M276.1 196l-.3 .2M278.5 197l-.3 .2M280.3 198.8l-.4 .1M273.3 203.5l-.3 .1M275.5 204.9l-.3 .2M277.9 205.9l-.3 .2M282.1 205.6l-.3 .1M283.5 200l-.3 .2M285.3 210.3l-.4 .2M286.3 210.9l-.3 .1M270.2 298.3l-1.3 .8" fill="none" stroke="#000" stroke-width=".4"/>
<!-- layer: Visible Narrow -->
<path d="M276.8 196.1l-.3 .2M280.9 199.2l-.3 .1M283.5 199.2l-.4 .2M273.3 202.6l-.3 .2M276.2 205l-.4 .2M282.7 206l-.3 .2M285.2 209.6l-.3 .2M286.9 210.3l-.3 .2M286.9 211.3l-.3 .2" fill="none" stroke="#000" stroke-width=".4"/>
<!-- layer: Titleblock -->
<path d="M344.4 362.2h201.6l.1 50.6h-201.7zM344.4 376.6h201.6M344.4 369.4h201.6M415.9 362.2l.1 50.6M344.4 383.9h201.6M344.4 398.3h201.6M344.4 391.1h201.6M362.1 398.3l.1 14.4M465.5 391.3v14.4M344.4 405.5h201.7M450.8 406.4v6.4M501.6 406.4v6.4" fill="none" stroke="#000" stroke-width=".4"/>
<!-- layer: Custom Tables -->
<path d="M344.4 246h201.6v29h-201.6zM389.7 246v29M436 246v29M484.4 246v29M344.4 264.5h201.6M344.4 287.9h201.6v57.9h-201.6zM344.4 298.4h201.6M344.4 308.9h201.6M386.9 308.9v36.9M441.2 308.9v36.9M488.4 308.9v36.9M344.4 335.3h201.6" fill="none" stroke="#000" stroke-width=".4"/>
<!-- layer: FD_Dimensions -->
<g fill="none" stroke="#000" stroke-width=".4">
<path d="M50.9 53.3h73.7M53.7 58.1v154.8M78.9 58.1v152.2M171.7 53.3h5.8M373.1 51.2v8.6M377.9 54h34.2M435.7 54h34.2M474.7 51.2v8.6M483.8 51.9v4.9M476.5 61.6h10.1M476.5 67.9h10.1M483.8 72.8v4.8h-4.8"/>
<path d="M171.7 87h5.8M171.7 92.4h5.8M78.9 219.3v152.1M171.7 214h5.8M171.7 219.4h5.8M53.7 221.9v154.7M171.7 339.6h5.8M171.7 345.1h5.8M74.1 366.6h4.8M76.1 376.2h48.5M50.9 381.5h116.3M78.9 386.3v4.8"/>
</g>
<path d="M53.7 53.3l.8 4.8h-1.6zM78.9 53.3l.8 4.8h-1.6zM373.1 54l4.8-.8v1.6zM469.9 53.2l4.8 .8-4.8 .8zM483 56.8h1.6l-.8 4.8zM483.8 67.9l.8 4.9h-1.6zM52.9 376.6h1.6l-.8 4.9zM78.1 371.4h1.6l-.8 4.8zM78.9 381.5l.8 4.8h-1.6z" fill="#000" stroke="#000" stroke-width=".4"/>
<!-- layer: Smart Centers -->
<path d="M333 60.1v10.9" fill="none" stroke="#000" stroke-width=".4"/>
<g font-size="6.7">
<text x="99.2" y="55.7">0.000</text>
<text x="179.3" y="55.7">0.000</text>
<text x="413.4" y="56.3">12.000</text>
<text x="460.4" y="80">0.750</text>
<text x="179.3" y="89.4">9.283</text>
<text x="178.8" y="94.8">10.783</text>
<text x="410.9" y="98.2">TOP VIEW</text>
<text x="43.4" y="219.8">90.438</text>
<text x="68.6" y="217.1">89.000</text>
<text x="179.5" y="216.4">44.281</text>
<text x="179.5" y="221.8">45.781</text>
<text x="355.4" y="253.6">Rabbet</text>
<text x="401.2" y="252.9">Rabbet</text>
<text x="442.5" y="252.9">Hinge Hole</text>
<text x="486.7" y="252.9">Hinge Hole Offset</text>
<text x="357.9" y="261.6">Width</text>
<text x="403.3" y="261">Depth</text>
<text x="450.6" y="261">Depth</text>
<text x="498.7" y="261">from edge</text>
<text x="357" y="271.4">0.30 in</text>
<text x="402.8" y="271.4">0.50 in</text>
<text x="448.3" y="271.4">0.563 in</text>
<text x="503" y="271.4">1.268 in</text>
<text x="423" y="294.8">rabbet guides</text>
<text x="375" y="305.4">Left: exterior - G57</text>
<text x="442.1" y="305.4">-</text>
<text x="453.7" y="305.4">Right: exterior - G59</text>
<text x="360.4" y="315.8">left</text>
<text x="457.1" y="315.8">right</text>
<text x="350.3" y="323.9">rabbeting</text>
<text x="392.7" y="319.8">left rabbeting</text>
<text x="449.4" y="323.8">rabbeting</text>
<text x="493.4" y="319.8">right rabbeting</text>
<text x="403.9" y="327.9">length</text>
<text x="507" y="327.8">length</text>
<text x="359.5" y="331.9">Top</text>
<text x="458.6" y="331.9">Top</text>
<text x="179.2" y="342">78.905</text>
<text x="179.3" y="347.4">80.405</text>
<text x="353.8" y="342.9">6.052 in</text>
<text x="400.2" y="342.9">75.022 in</text>
<text x="452.9" y="342.9">6.052 in</text>
<text x="503.4" y="342.9">77.897 in</text>
<text x="55.4" y="369">1.438</text>
<text x="265.7" y="385.2">FRONT VIEW</text>
</g>
<g font-size="5.3">
<text x="418.8" y="368">2X82-0064</text>
<text x="417.8" y="375.1">1-S1-2X82-0064</text>
<text x="418.4" y="382.6">2X82G</text>
<text x="417.8" y="389.5">0.02 in</text>
<text x="252.9" y="398.4">Note on drilling</text>
<text x="253" y="404.9">Solid line : drill on the front side</text>
<text x="380.1" y="404">5.00 in</text>
<text x="252.9" y="411.2">Broken line: drill on the back side</text>
<text x="431.3" y="411.5">1:7</text>
<text x="516.9" y="411.5">1/1</text>
</g>
<g font-size="4.6">
<text x="370.6" y="411.2">12.00 in</text>
<text x="397" y="411.2">9.125 in</text>
</g>
<g font-size="4.3">
<text x="345.8" y="368.4">ORDER NUMBER</text>
<text x="345.8" y="375.5">COMPONENT ID</text>
<text x="345.8" y="382.7">SERIES</text>
<text x="345.9" y="389.9">TOLERANCE</text>
<text x="367.7" y="396.7">CLEARANCE</text>
<text x="345.1" y="404.3">FLOOR</text>
<text x="344.8" y="411.1">CEILING</text>
</g>
<g font-size="3.9">
<text x="419.1" y="403.1">L:Outswing / R:Outswing</text>
<text x="470.2" y="403.1">L:left-hand hinging / R:left-hand hinging</text>
<text x="364.6" y="411.2">LD:</text>
<text x="388.2" y="411.2">/ RD:</text>
</g>
<g font-size="3.5">
<text x="417.9" y="397">SWING</text>
<text x="466.9" y="396.9">HINGE</text>
<text x="417.5" y="410.9">SCALE</text>
<text x="452.1" y="410.9">WEIGHT</text>
<text x="502.9" y="410.9">SHEET</text>
</g>
</svg>
